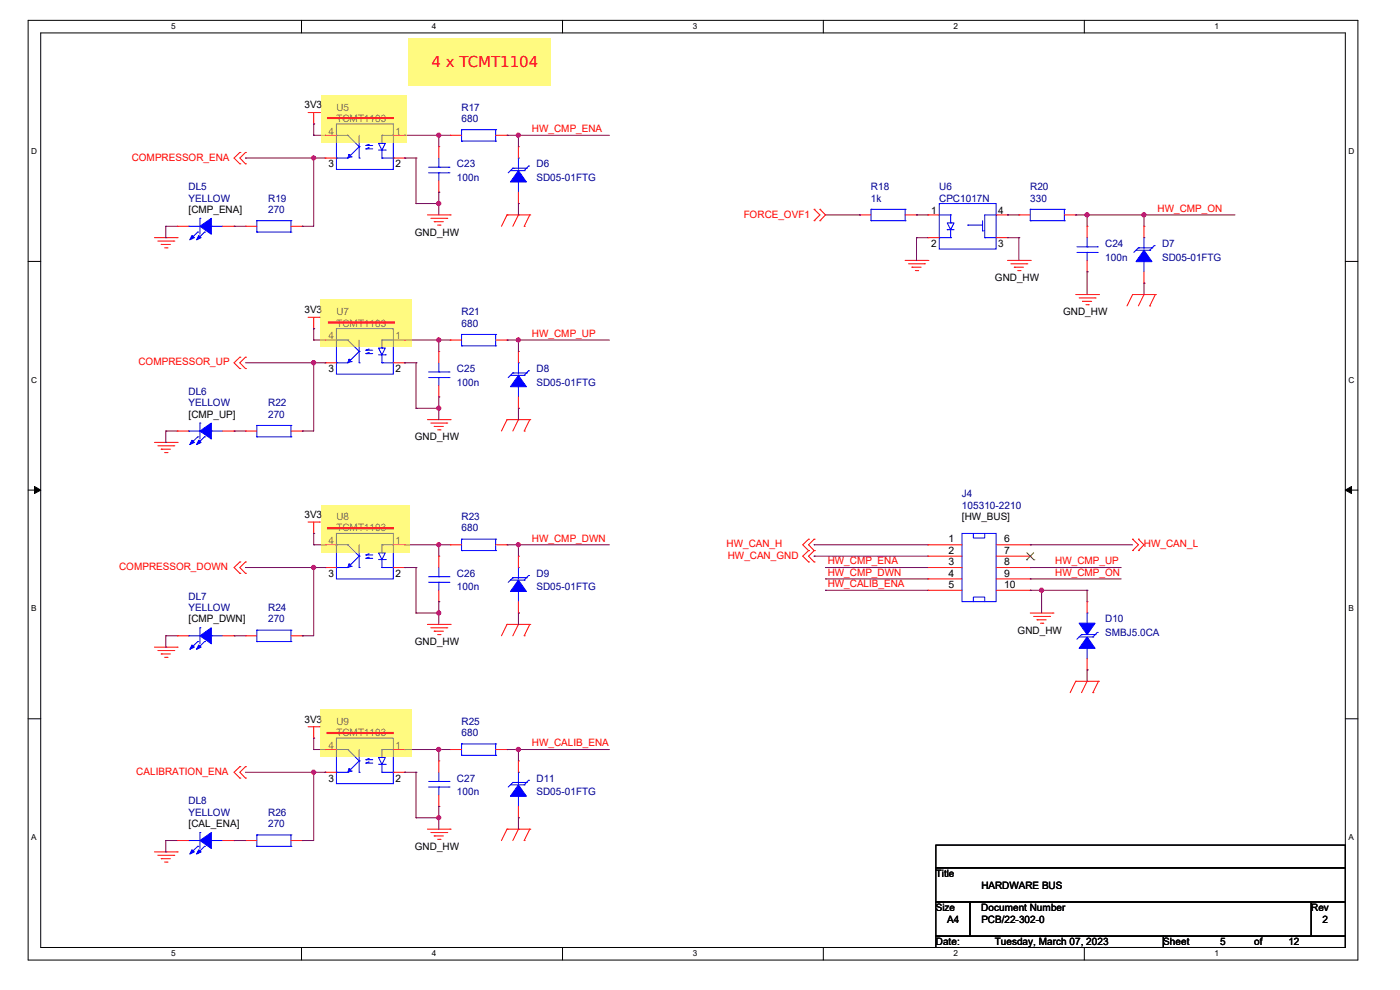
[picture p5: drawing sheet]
<svg xmlns="http://www.w3.org/2000/svg" width="297mm" height="210mm" viewBox="0 0 297 210" stroke-linecap="round" stroke-linejoin="round" font-family="sans-serif">
<path d="M6 4.3h282.1v199.4h-282.1zM8.6 7h276.8v194h-276.8z" fill="none" stroke="#000" stroke-width=".21"/>
<g fill="#fff">
<path d="M36.3 4.7h.9v1.9h-.9z"/>
<path d="M36.3 201.4h.9v1.9h-.9z"/>
</g>
<path d="M64 4.3v2.7M64 201v2.7" fill="none" stroke="#000" stroke-width=".21"/>
<g fill="#fff">
<path d="M91.6 4.7h.9v1.9h-.9z"/>
<path d="M91.6 201.4h.9v1.9h-.9z"/>
</g>
<path d="M119.3 4.3v2.7M119.3 201v2.7" fill="none" stroke="#000" stroke-width=".21"/>
<g fill="#fff">
<path d="M147 4.7h.9v1.9h-.9z"/>
<path d="M147 201.4h.9v1.9h-.9z"/>
</g>
<path d="M174.7 4.3v2.7M174.7 201v2.7" fill="none" stroke="#000" stroke-width=".21"/>
<g fill="#fff">
<path d="M202.3 4.7h.9v1.9h-.9z"/>
<path d="M202.3 201.4h.9v1.9h-.9z"/>
</g>
<path d="M230 4.3v2.7M230 201v2.7" fill="none" stroke="#000" stroke-width=".21"/>
<g fill="#fff">
<path d="M257.7 4.7h.9v1.9h-.9z"/>
<path d="M257.7 201.4h.9v1.9h-.9z"/>
<path d="M6.6 31.2h1.3v1.9h-1.3z"/>
<path d="M286.1 31.2h1.2v1.9h-1.2z"/>
<path d="M6.6 79.7h1.3v1.9h-1.3z"/>
<path d="M286.1 79.7h1.2v1.9h-1.2z"/>
</g>
<path d="M6 55.5h2.6M285.4 55.5h2.7" fill="none" stroke="#000" stroke-width=".21"/>
<g fill="#fff">
<path d="M6.6 128.2h1.2v1.9h-1.2z"/>
<path d="M286.1 128.2h1.1v1.9h-1.1z"/>
</g>
<path d="M6 104h2.6M285.4 104h2.7" fill="none" stroke="#000" stroke-width=".21"/>
<path d="M7.3 103.2l1.3 .8-1.3 .7zM285.4 104l1.3-.8v1.5z" fill="#000" stroke="#000" stroke-width=".21"/>
<g fill="#fff">
<path d="M6.6 176.7h1.2v1.9h-1.2z"/>
<path d="M286.1 176.7h1.1v1.9h-1.1z"/>
</g>
<path d="M6 152.5h2.6M285.4 152.5h2.7M198.5 179.3h86.9v4.8h-86.9zM198.5 184.1h86.9v7.2h-86.9zM198.5 191.3h7.3v7.3h-7.3zM198.5 198.6h48.3v2.4h-48.3zM205.8 191.3h72.4v7.3h-72.4zM246.8 198.6h38.6v2.4h-38.6zM278.2 191.3h7.2v7.3h-7.2z" fill="none" stroke="#000" stroke-width=".21"/>
<g fill="none" stroke="#f00" stroke-width=".21">
<path d="M50.9 32.3h.1M50.9 34.8h.1M50.9 32.3l-1.2 1.2 1.2 1.3M52.1 32.3h.1M52.1 34.8h.1M52.1 32.3l-1.2 1.2 1.2 1.3M65.4 23.9h2.4M66.5 26.3h.1M66.5 23.9v2.4M67.8 23.9h.1M69 28.7h.1M69 33.5h.1"/>
<path d="M69 28.7h2.4M69 33.5h2.4M83.4 28.7h2.5M83.4 33.5h2.5M85.9 28.7h.1M85.9 33.5h.1M93.1 31.1h.1M93.1 31.1v2.4M93.1 38.4v2.4M95.5 28.7h.1M95.5 28.7h2.4M105.2 28.7h2.4"/>
<path d="M107.6 28.7h.1M110 31.1h.1M110 31.1v2.4M32.8 50.4h4.8M33.5 51.1h3.4M34.2 51.9h.1M34.2 51.9h2M34.9 52.6h.5M35.4 52.6h.1M36.9 51.1h.1M37.6 50.4h.1M37.6 48h.1"/>
<path d="M37.6 48h2.4M47.2 48h2.5M49.7 48h.1M52.1 48h.1M52.1 48h2.4M61.7 48h2.4M64.1 48h.1M90.7 45.6h4.8M91.4 46.3h3.4M92.1 47h.1M92.1 47h2M92.8 47.8h.5"/>
<path d="M93.1 40.8h.1M93.3 47.8h.1M94.8 46.3h.1M95.5 45.6h.1M107.6 45.6h.1M107.6 45.6h4.8M107.6 45.6l-1.2 2.4M110 45.6h.1M110 43.2h.1M110 45.6l-1.2 2.4M110 40.8v2.4M111.2 48h.1"/>
<path d="M112.4 45.6h.1M112.4 45.6l-1.2 2.4M172.7 46.8h.1M172.7 44.4h.1M172.7 44.4l1.2 1.2-1.2 1.2M173.9 44.4h.1M173.9 46.8h.1M173.9 44.4l1.2 1.2-1.2 1.2M182.4 45.6h.1M182.4 45.6h2.4M192 55.2h4.8M192 45.6h2.4"/>
<path d="M192.7 56h3.4M193.5 56.7h.1M193.5 56.7h1.9M194.2 57.4h.5M194.4 45.6h.1M194.7 57.4h.1M196.1 56h.1M196.8 55.2h.1M196.8 45.6h.1M196.8 50.4h.1M196.8 45.6h2.5M196.8 50.4h2.5"/>
<path d="M211.3 45.6h2.4M211.3 50.4h2.4M213.7 45.6h.1M213.7 50.4h.1M213.7 55.2h4.9M214.5 56h3.3M215.2 56.7h.1M215.2 56.7h1.9M215.9 57.4h.5M216.2 45.6h.1M216.2 45.6h2.4M216.4 57.4h.1"/>
<path d="M217.8 56h.1M218.6 55.2h.1M225.8 45.6h2.4M228.2 45.6h.1M230.6 57.7h.1M230.6 48h.1M230.6 48v2.4M230.6 55.2v2.5M242.7 48h.1M242.7 48v2.4M242.7 57.7v2.4M50.9 75.8h.1"/>
<path d="M50.9 78.2h.1M50.9 75.8l-1.2 1.2 1.2 1.2M52.1 75.8h.1M52.1 78.2h.1M52.1 75.8l-1.2 1.2 1.2 1.2M65.4 67.3h2.4M66.5 69.7h.1M66.5 67.3v2.4M67.8 67.3h.1M69 72.1h.1M69 77h.1M69 72.1h2.4"/>
<path d="M69 77h2.4M83.4 72.1h2.5M83.4 77h2.5M85.9 72.1h.1M85.9 77h.1M93.1 74.5h.1M93.1 74.5v2.5M95.5 72.1h.1M95.5 72.1h2.4M105.2 72.1h2.4M107.6 72.1h.1M110 74.5h.1"/>
<path d="M110 74.5v2.5M228.2 62.5h4.8M228.9 63.2h3.4M229.7 63.9h.1M229.7 63.9h1.9M230.4 64.6h.5M230.9 64.6h.1M232.3 63.2h.1M233 62.5h.1M240.3 62.5h.1M240.3 62.5h4.8M240.3 62.5l-1.2 2.4"/>
<path d="M242.7 62.5h.1M242.7 60.1h.1M242.7 62.5l-1.2 2.4M243.9 64.9h.1M245.1 62.5h.1M245.1 62.5l-1.2 2.4M32.8 93.9h4.8M33.5 94.6h3.4M34.2 95.3h.1M34.2 95.3h2M34.9 96h.5M35.4 96h.1"/>
<path d="M36.9 94.6h.1M37.6 93.9h.1M37.6 91.4h.1M37.6 91.4h2.4M47.2 91.4h2.5M49.7 91.4h.1M52.1 91.4h.1M52.1 91.4h2.4M61.7 91.4h2.4M64.1 91.4h.1M90.7 89h4.8M91.4 89.7h3.4"/>
<path d="M92.1 90.5h.1M92.1 90.5h2M92.8 91.2h.5M93.1 84.2h.1M93.1 81.8v2.4M93.3 91.2h.1M94.8 89.7h.1M95.5 89h.1M107.6 89h.1M107.6 89h4.8M107.6 89l-1.2 2.4M110 89h.1"/>
<path d="M110 86.6h.1M110 89l-1.2 2.4M110 84.2v2.4M111.2 91.4h.1M112.4 89h.1M112.4 89l-1.2 2.4M50.9 119.2h.1M50.9 119.2l-1.2 1.2 1.2 1.2M52.1 119.2h.1M52.1 119.2l-1.2 1.2 1.2 1.2M65.4 110.7h2.4M66.5 113.2h.1"/>
<path d="M66.5 110.7v2.5M67.8 110.7h.1M69 115.6h.1M69 115.6h2.4M83.4 115.6h2.5M85.9 115.6h.1M93.1 118h.1M93.1 118v2.4M95.5 115.6h.1M95.5 115.6h2.4M105.2 115.6h2.4M107.6 115.6h.1"/>
<path d="M110 118h.1M110 118v2.4M171.5 114.4h.1M171.5 116.8h.1M171.5 119.2h.1M171.5 114.4l-1.2 1.2 1.2 1.2M171.5 116.8l-1.2 1.2 1.2 1.2M172.7 114.4h.1M172.7 116.8h.1M172.7 119.2h.1M172.7 114.4l-1.2 1.2 1.2 1.2M172.7 116.8l-1.2 1.2 1.2 1.2"/>
<path d="M196.8 115.6h.1M196.8 118h.1M196.8 115.6h7.3M196.8 118h7.3M211.3 115.6h7.3M211.3 118h7.3M218.6 118h.1M218.6 115.6h.1M240.3 114.4h.1M240.3 116.8h.1M240.3 114.4l1.2 1.2-1.2 1.2M241.5 114.4h.1"/>
<path d="M241.5 116.8h.1M241.5 114.4l1.2 1.2-1.2 1.2M32.8 137.3h4.8M33.5 138h3.4M34.2 138.7h.1M34.2 138.7h2M34.9 139.4h.5M35.4 139.4h.1M36.9 138h.1M37.6 137.3h.1M37.6 134.9h.1M37.6 134.9h2.4"/>
<path d="M47.2 134.9h2.5M49.7 134.9h.1M50.9 121.6h.1M52.1 121.6h.1M52.1 134.9h.1M52.1 134.9h2.4M61.7 134.9h2.4M64.1 134.9h.1M69 120.4h.1M69 120.4h2.4M83.4 120.4h2.5M85.9 120.4h.1"/>
<path d="M90.7 132.5h4.8M91.4 133.2h3.4M92.1 133.9h.1M92.1 133.9h2M92.8 134.6h.5M93.1 127.6h.1M93.1 125.2v2.4M93.3 134.6h.1M94.8 133.2h.1M95.5 132.5h.1M107.6 132.5h.1M107.6 132.5h4.8"/>
<path d="M107.6 132.5l-1.2 2.4M110 132.5h.1M110 130h.1M110 132.5l-1.2 2.4M110 127.6v2.4M111.2 134.9h.1M112.4 132.5h.1M112.4 132.5l-1.2 2.4M196.8 120.4h.1M196.8 125.2h.1M196.8 122.8h.1M196.8 120.4h7.3"/>
<path d="M196.8 125.2h7.3M196.8 122.8h7.3M211.3 120.4h7.3M211.3 125.2h7.3M211.3 122.8h7.3M218.6 125.2h.1M218.6 122.8h.1M218.6 120.4h.1M218.6 130h4.8M219.3 130.8h3.4M220 131.5h.1M220 131.5h2"/>
<path d="M220.7 132.2h.5M221.2 132.2h.1M222.7 130.8h.1M223.4 130h.1M230.6 127.6h.1M230.6 127.6v2.4M230.6 139.7v2.4M65.4 154.2h2.4M66.5 156.6h.1M66.5 154.2v2.4M67.8 154.2h.1M69 159h.1"/>
<path d="M69 159h2.4M83.4 159h2.5M85.9 159h.1M95.5 159h.1M95.5 159h2.4M105.2 159h2.4M107.6 159h.1M228.2 144.5h.1M228.2 144.5l-1.2 2.4M228.2 144.5h4.8M230.6 144.5h.1M230.6 142.1h.1"/>
<path d="M230.6 144.5l-1.2 2.4M231.9 146.9h.1M233 144.5h.1M233 144.5l-1.1 2.4M37.6 178.3h.1M37.6 178.3h2.4M47.2 178.3h2.5M49.7 178.3h.1M50.9 162.6h.1M50.9 165.1h.1M50.9 162.6l-1.2 1.2 1.2 1.3M52.1 162.6h.1"/>
<path d="M52.1 165.1h.1M52.1 178.3h.1M52.1 162.6l-1.2 1.2 1.2 1.3M52.1 178.3h2.4M61.7 178.3h2.4M64.1 178.3h.1M69 163.8h.1M69 163.8h2.4M83.4 163.8h2.5M85.9 163.8h.1M90.7 175.9h4.8M91.4 176.6h3.4"/>
<path d="M92.1 177.3h.1M92.1 177.3h2M92.8 178.1h.5M93.1 171.1h.1M93.1 161.4h.1M93.1 161.4v2.4M93.1 168.7v2.4M93.3 178.1h.1M94.8 176.6h.1M95.5 175.9h.1M107.6 175.9h.1M107.6 175.9h4.8"/>
<path d="M107.6 175.9l-1.2 2.4M110 175.9h.1M110 173.5h.1M110 161.4h.1M110 175.9l-1.2 2.4M110 161.4v2.4M110 171.1v2.4M111.2 178.3h.1M112.4 175.9h.1M112.4 175.9l-1.2 2.4M32.8 180.7h4.8M33.5 181.4h3.4"/>
<path d="M34.2 182.2h.1M34.2 182.2h2M34.9 182.9h.5M35.4 182.9h.1M36.9 181.4h.1M37.6 180.7h.1"/>
</g>
<g fill="none" stroke="#00f" stroke-width=".21">
<path d="M71.4 26.3h12v9.6h-12zM71.4 33.5h.1M71.4 28.7h.1M71.4 33.5h2.4M71.4 28.7h2.4M73.8 28.7h.1M73.8 28.7l2.4 2.4M74 32.8h.1M74 32.8l-.2 .7M74 32.8l.5 .5M74.5 33.3h.1M74.5 33.3l-.7 .2"/>
<path d="M76.2 33.5h.1M76.2 31.1h.1M76.2 28.7v4.8M76.2 31.1l-2.4 2.4M77.6 30.9h.1M77.6 31.6h.1M77.6 30.9h1.5M77.6 31.6h1.5M78.1 30.6h.1M78.1 31.4h.1M78.1 30.6l-.5 .3M78.1 31.4l-.5 .2"/>
<path d="M80.3 30.4h1.4l-.7 1.4zM80.3 31.8h1.4M81 33.5h.1M81 30.4h.1M81 28.7h.1M81 28.7v1.7M81 31.8v1.7M81 33.5h2.4M81 28.7h2.4M81.7 31.8h.1M83.4 33.5h.1M90.9 36.7h4.3"/>
<path d="M90.9 35.5h4.3M93.1 35.5h.1M93.1 36.7h.1M93.1 33.5v2M93.1 36.7v1.7M95.2 36.7h.1M95.2 35.5h.1M97.9 27.5h.1M97.9 29.9h.1M97.9 27.5v2.4M97.9 27.5h7.3M97.9 29.9h7.3"/>
<path d="M105.2 27.5h.1M105.2 29.9h.1M105.2 27.5v2.4M108.3 36.2h2.9M108.8 35.7h.1M108.8 35.7l-1 1M108.8 35.7h2.9M110 38.4h.1M110 33.5h.1M110 33.5v2.4M110 38.4v2.4M111.2 36.2h.1"/>
<path d="M111.7 35.7h.1M112.1 35.2h.1M112.1 35.2l-.9 1M40 48h.1M40 48h2.4M42 49.2h.1M42 49.2l-1.5 1.5M42.4 46.3h.1M42.4 46.3v3.4M43.4 49.2h.1M43.4 49.2l-1.4 1.5M44.8 48h.1"/>
<path d="M44.8 48h2.4M54.5 49.2h.1M54.5 46.8h.1M54.5 46.8v2.4M54.5 46.8h7.2M54.5 49.2h7.2M61.7 49.2h.1M61.7 46.8h.1M61.7 46.8v2.4M184.8 44.4h.1M184.8 46.8h.1M184.8 44.4h7.2"/>
<path d="M184.8 44.4v2.4M184.8 46.8h7.2M192 44.4h.1M192 46.8h.1M192 44.4v2.4M199.3 43.2h12v9.6h-12zM199.3 50.4h.1M199.3 50.4h2.4M199.3 45.6h2.4M201 48.7h.1M201 47.3h1.4l-.7 1.4zM201 48.7h1.4"/>
<path d="M201.7 50.4h.1M201.7 47.3h.1M201.7 45.6h.1M201.7 45.6v1.7M201.7 48.7v1.7M205.3 47.8h.1M205.3 47.8h3.1M208.4 49h.1M208.4 46.8v2.2M208.9 50.4h.1M208.9 50.4h2.4M211.3 45.6h.1"/>
<path d="M211.3 50.4h.1M211.3 45.6h-2.4v4.8M218.6 44.4h.1M218.6 46.8h.1M218.6 44.4h7.2M218.6 46.8h7.2M218.6 44.4v2.4M225.8 44.4h.1M225.8 46.8h.1M225.8 44.4v2.4M228.5 53.6h4.3M228.5 52.4h4.3"/>
<path d="M230.6 52.4h.1M230.6 53.6h.1M230.6 50.4v2M230.6 53.6v1.6M232.8 53.6h.1M232.8 52.4h.1M241 53.1h2.9M241.5 52.6h.1M241.5 52.6l-1 1M241.5 52.6h2.9M242.7 55.2h.1M242.7 50.4h.1"/>
<path d="M242.7 50.4v2.4M242.7 55.2v2.5M243.9 53.1h.1M244.4 52.6h.1M244.9 52.1h.1M244.9 52.1l-1 1M71.4 69.7h12v9.7h-12zM71.4 77h.1M71.4 72.1h.1M71.4 77h2.4M71.4 72.1h2.4M73.8 72.1h.1"/>
<path d="M73.8 72.1l2.4 2.4M74 76.2h.1M74 76.2l-.2 .8M74 76.2l.5 .5M74.5 76.7h.1M74.5 76.7l-.7 .3M76.2 77h.1M76.2 74.5h.1M76.2 72.1v4.9M76.2 74.5l-2.4 2.5M77.6 74.3h.1M77.6 75h.1"/>
<path d="M77.6 74.3h1.5M77.6 75h1.5M78.1 74.1h.1M78.1 74.8h.1M78.1 74.1l-.5 .2M78.1 74.8l-.5 .2M80.3 73.8h1.4l-.7 1.5zM80.3 75.3h1.4M81 77h.1M81 73.8h.1M81 72.1h.1M81 77h2.4"/>
<path d="M81 72.1v1.7M81 75.3v1.7M81 72.1h2.4M81.7 75.3h.1M83.4 77h.1M90.9 78.9h4.3M93.1 78.9h.1M93.1 77v1.9M95.2 78.9h.1M97.9 71h.1M97.9 73.4h.1M97.9 71v2.4"/>
<path d="M97.9 71h7.3M97.9 73.4h7.3M105.2 71h.1M105.2 73.4h.1M105.2 71v2.4M108.3 79.6h2.9M108.8 79.1h.1M108.8 79.1l-1 1M108.8 79.1h2.9M110 77h.1M110 77v2.4M111.2 79.6h.1"/>
<path d="M111.7 79.1h.1M112.1 78.7h.1M112.1 78.7l-.9 .9M40 91.4h.1M40 91.4h2.4M42 92.7h.1M42 92.7l-1.5 1.4M42.4 89.7h.1M42.4 89.7v3.4M43.4 92.7h.1M43.4 92.7l-1.4 1.4M44.8 91.4h.1"/>
<path d="M44.8 91.4h2.4M54.5 92.7h.1M54.5 90.3h.1M54.5 90.3v2.4M54.5 92.7h7.2M54.5 90.3h7.2M61.7 92.7h.1M61.7 90.3h.1M61.7 90.3v2.4M90.9 80.1h4.3M93.1 80.1h.1M93.1 80.1v1.7"/>
<path d="M95.2 80.1h.1M110 81.8h.1M110 81.8v2.4M71.4 113.2h12v9.6h-12zM71.4 115.6h.1M71.4 115.6h2.4M73.8 115.6h.1M73.8 115.6l2.4 2.4M74 119.7h.1M74 119.7l-.2 .7M74 119.7l.5 .4M76.2 118h.1"/>
<path d="M76.2 115.6v4.8M76.2 118l-2.4 2.4M77.6 117.7h.1M77.6 118.4h.1M77.6 117.7h1.5M77.6 118.4h1.5M78.1 117.5h.1M78.1 118.2h.1M78.1 117.5l-.5 .2M78.1 118.2l-.5 .2M80.3 117.3h1.4l-.7 1.4zM80.3 118.7h1.4"/>
<path d="M81 117.3h.1M81 115.6h.1M81 115.6v1.7M81 118.7v1.7M81 115.6h2.4M81.7 118.7h.1M97.9 114.4h.1M97.9 116.8h.1M97.9 114.4h7.3M97.9 114.4v2.4M97.9 116.8h7.3M105.2 114.4h.1"/>
<path d="M105.2 116.8h.1M105.2 114.4v2.4M204.1 113.2h7.2v14.4h-7.2zM206.5 113.2v.9h2.4v-.9M40 134.9h.1M40 134.9h2.4M42 136.1h.1M42 136.1l-1.5 1.4M42.4 133.2h.1M42.4 133.2v3.4M43.4 136.1h.1M43.4 136.1l-1.4 1.4"/>
<path d="M44.8 134.9h.1M44.8 134.9h2.4M54.5 136.1h.1M54.5 133.7h.1M54.5 133.7v2.4M54.5 136.1h7.2M54.5 133.7h7.2M61.7 136.1h.1M61.7 133.7h.1M61.7 133.7v2.4M71.4 120.4h.1M71.4 120.4h2.4"/>
<path d="M74.5 120.1h.1M74.5 120.1l-.7 .3M76.2 120.4h.1M81 120.4h.1M81 120.4h2.4M83.4 120.4h.1M90.9 123.5h4.3M90.9 122.3h4.3M93.1 122.3h.1M93.1 123.5h.1M93.1 120.4v1.9M93.1 123.5v1.7"/>
<path d="M95.2 123.5h.1M95.2 122.3h.1M108.3 123.1h2.9M108.8 122.6h.1M108.8 122.6l-1 .9M108.8 122.6h2.9M110 125.2h.1M110 120.4h.1M110 120.4v2.4M110 125.2v2.4M111.2 123.1h.1M111.7 122.6h.1"/>
<path d="M112.1 122.1h.1M112.1 122.1l-.9 1M206.5 127.6v-.9h2.4v.9M228.9 135.1h3M229.4 134.6h.1M229.4 134.6l-.9 1M229.4 134.6h2.9M230.6 137.3h.1M230.6 130h.1M230.6 130v2.5M230.6 137.3v2.4M231.9 135.1h.1"/>
<path d="M232.3 134.6h.1M232.8 134.2h.1M232.8 134.2l-.9 .9M71.4 156.6h12v9.6h-12zM71.4 159h.1M71.4 159h2.4M73.8 159h.1M73.8 159l2.4 2.4M76.2 159v4.8M81 159h.1M81 159v1.7M81 159h2.4"/>
<path d="M97.9 157.8h.1M97.9 157.8v2.4M97.9 157.8h7.3M105.2 157.8h.1M105.2 157.8v2.4M40 178.3h.1M40 178.3h2.4M42 179.5h.1M42 179.5l-1.5 1.5M42.4 176.6h.1M42.4 176.6v3.4M43.4 179.5h.1"/>
<path d="M43.4 179.5l-1.4 1.5M44.8 178.3h.1M44.8 178.3h2.4M54.5 179.5h.1M54.5 177.1h.1M54.5 177.1v2.4M54.5 179.5h7.2M54.5 177.1h7.2M61.7 179.5h.1M61.7 177.1h.1M61.7 177.1v2.4M71.4 163.8h.1"/>
<path d="M71.4 163.8h2.4M74 163.1h.1M74 163.1l-.2 .7M74 163.1l.5 .5M74.5 163.6h.1M74.5 163.6l-.7 .2M76.2 163.8h.1M76.2 161.4h.1M76.2 161.4l-2.4 2.4M77.6 161.2h.1M77.6 161.9h.1M77.6 161.2h1.5"/>
<path d="M77.6 161.9h1.5M78.1 161h.1M78.1 161.7h.1M78.1 161l-.5 .2M78.1 161.7l-.5 .2M80.3 160.7h1.4l-.7 1.4zM80.3 162.1h1.4M81 163.8h.1M81 160.7h.1M81 162.1v1.7M81 163.8h2.4M81.7 162.1h.1"/>
<path d="M83.4 163.8h.1M90.9 167h4.3M90.9 165.8h4.3M93.1 165.8h.1M93.1 167h.1M93.1 163.8v2M93.1 167v1.7M95.2 167h.1M95.2 165.8h.1M97.9 160.2h.1M97.9 160.2h7.3M105.2 160.2h.1"/>
<path d="M108.3 166.5h2.9M108.8 166h.1M108.8 166l-1 1M108.8 166h2.9M110 168.7h.1M110 163.8h.1M110 163.8v2.4M110 168.7v2.4M111.2 166.5h.1M111.7 166h.1M112.1 165.5h.1M112.1 165.5l-.9 1"/>
</g>
<g fill="#00f" stroke="#00f" stroke-width=".21">
<path d="M42.4 91.4l2.4-1.7v3.4z" fill-rule="evenodd"/>
<path d="M40.7 93.4l.5 .5-.9 .4z" fill-rule="evenodd"/>
<path d="M42.2 93.4l.5 .5-1 .4z" fill-rule="evenodd"/>
<path d="M110 79.6l1.7 2.4h-3.4z" fill-rule="evenodd"/>
<path d="M42.4 48l2.4-1.7v3.4z" fill-rule="evenodd"/>
<path d="M40.7 50l.5 .4-.9 .5z" fill-rule="evenodd"/>
<path d="M42.2 50l.5 .4-1 .5z" fill-rule="evenodd"/>
<path d="M110 123.1l1.7 2.4h-3.4z" fill-rule="evenodd"/>
<path d="M42.4 134.9l2.4-1.7v3.4z" fill-rule="evenodd"/>
<path d="M40.7 136.8l.5 .5-.9 .5z" fill-rule="evenodd"/>
<path d="M42.2 136.8l.5 .5-1 .5z" fill-rule="evenodd"/>
<path d="M110 166.5l1.7 2.4h-3.4z" fill-rule="evenodd"/>
<path d="M42.4 178.3l2.4-1.7v3.4z" fill-rule="evenodd"/>
<path d="M40.7 180.3l.5 .4-.9 .5z" fill-rule="evenodd"/>
<path d="M42.2 180.3l.5 .4-1 .5z" fill-rule="evenodd"/>
<path d="M242.7 53.1l1.7 2.4h-3.4z" fill-rule="evenodd"/>
<path d="M228.9 132.2h3.4l-1.7 2.4z" fill-rule="evenodd"/>
<path d="M230.6 135.1l1.7 2.4h-3.4z" fill-rule="evenodd"/>
<path d="M110 36.2l1.7 2.4h-3.4z" fill-rule="evenodd"/>
</g>
<path d="M217.8 118.7h.1M217.8 117.3l1.5 1.4M219.3 117.3l-1.5 1.4M219.3 118.7h.1" fill="none" stroke="#804000" stroke-width=".21"/>
<g fill="none" stroke="#800040" stroke-width=".21">
<path d="M52.1 33.5h.1M52.1 33.5h16.9M66.5 33.5h.1M66.5 26.3h.1M66.5 28.7h.1M66.5 28.7h2.5M66.5 26.3v2.4M66.5 33.5v14.5h-2.4M85.9 28.7h.1M85.9 33.5h.1M85.9 28.7h9.6M85.9 33.5h2.4"/>
<path d="M88.3 33.5h.1M88.3 33.5v9.7M93.1 28.7h.1M93.1 28.7v2.4M107.6 28.7h.1M107.6 28.7h21.7M110 28.7h.1M110 28.7v2.4M35.2 50.4h.1M35.2 48h.1M35.2 48h2.4M35.2 48v2.4"/>
<path d="M49.7 48h.1M49.7 48h2.4M64.1 48h.1M88.3 43.2h.1M88.3 43.2h4.8M93.1 40.8h.1M93.1 43.2h.1M93.1 40.8v4.8M110 43.2h.1M110 43.2v2.4M175.1 45.6h7.3M182.4 45.6h.1"/>
<path d="M194.4 45.6h.1M194.4 50.4h.1M194.4 45.6h2.4M194.4 50.4h2.4M194.4 50.4v4.8M213.7 45.6h.1M213.7 50.4h.1M213.7 45.6h2.5M213.7 50.4h2.5M216.2 50.4h.1M216.2 50.4v4.8M228.2 45.6h.1"/>
<path d="M228.2 45.6h33.8M230.6 45.6h.1M230.6 57.7h.1M230.6 45.6v2.4M230.6 57.7v4.8M242.7 45.6h.1M242.7 45.6v2.4M52.1 77h16.9M66.5 69.7h.1M66.5 72.1h.1M66.5 77h.1M66.5 69.7v2.4"/>
<path d="M66.5 77v14.4h-2.4M66.5 72.1h2.5M69 77h.1M85.9 72.1h.1M85.9 77h.1M85.9 72.1h9.6M85.9 77h2.4M88.3 77h.1M88.3 77v9.6M93.1 72.1h.1M93.1 72.1v2.4M107.6 72.1h.1"/>
<path d="M107.6 72.1h21.7M110 72.1h.1M110 72.1v2.4M242.7 60.1h.1M242.7 60.1v2.4M35.2 91.4h.1M35.2 93.9h.1M35.2 91.4v2.5M35.2 91.4h2.4M49.7 91.4h.1M49.7 91.4h2.4M64.1 91.4h.1"/>
<path d="M88.3 86.6h.1M88.3 86.6h4.8M93.1 84.2h.1M93.1 86.6h.1M93.1 84.2v4.8M110 86.6h.1M110 86.6v2.4M66.5 113.2h.1M66.5 115.6h.1M66.5 113.2v2.4M66.5 115.6h2.5M85.9 115.6h.1"/>
<path d="M85.9 115.6h9.6M93.1 115.6h.1M93.1 115.6v2.4M107.6 115.6h.1M107.6 115.6h21.7M110 115.6h.1M110 115.6v2.4M172.7 118h.1M172.7 115.6h.1M172.7 115.6h24.1M172.7 118h24.1M218.6 115.6h.1"/>
<path d="M218.6 115.6h21.7M35.2 134.9h.1M35.2 137.3h.1M35.2 134.9v2.4M35.2 134.9h2.4M49.7 134.9h.1M49.7 134.9h2.4M52.1 120.4h16.9M64.1 134.9h.1M66.5 120.4h.1M66.5 120.4v14.5h-2.4M69 120.4h.1"/>
<path d="M85.9 120.4h.1M85.9 120.4h2.4M88.3 120.4h.1M88.3 130h.1M88.3 120.4v9.6M88.3 130h4.8M93.1 127.6h.1M93.1 130h.1M93.1 127.6v4.9M110 130h.1M110 130v2.5M175.1 125.2h.1"/>
<path d="M175.1 120.4h.1M175.1 122.8h.1M175.1 120.4h21.7M175.1 122.8h21.7M175.1 125.2h21.7M218.6 122.8h.1M218.6 125.2h.1M218.6 120.4h.1M218.6 120.4h19.3M218.6 122.8h19.3M218.6 125.2h12M221 125.2h.1"/>
<path d="M221 125.2v4.8M230.6 125.2h.1M230.6 125.2v2.4M66.5 156.6h.1M66.5 159h.1M66.5 156.6v2.4M66.5 159h2.5M85.9 159h.1M85.9 159h9.6M93.1 159h.1M93.1 159v2.4M107.6 159h.1"/>
<path d="M107.6 159h21.7M110 159h.1M110 159v2.4M230.6 142.1h.1M230.6 142.1v2.4M35.2 178.3h.1M35.2 178.3v2.4M35.2 178.3h2.4M49.7 178.3h.1M49.7 178.3h2.4M52.1 163.8h16.9M64.1 178.3h.1"/>
<path d="M66.5 163.8h.1M66.5 163.8v14.5h-2.4M69 163.8h.1M85.9 163.8h.1M85.9 163.8h2.4M88.3 163.8h.1M88.3 173.5h.1M88.3 163.8v9.7M88.3 173.5h4.8M93.1 171.1h.1M93.1 173.5h.1M93.1 171.1v4.8"/>
<path d="M110 173.5h.1M110 173.5v2.4M35.2 180.7h.1"/>
</g>
<g fill="#f0f" stroke="#f0f" stroke-width=".21">
<circle cx="230.6" cy="45.6" r=".44"/>
<circle cx="242.7" cy="45.6" r=".44"/>
<circle cx="110" cy="28.7" r=".44"/>
<circle cx="93.1" cy="43.2" r=".44"/>
<circle cx="93.1" cy="28.7" r=".44"/>
<circle cx="66.5" cy="33.5" r=".44"/>
<circle cx="93.1" cy="72.1" r=".44"/>
<circle cx="110" cy="72.1" r=".44"/>
<circle cx="93.1" cy="86.6" r=".44"/>
<circle cx="93.1" cy="115.5" r=".44"/>
<circle cx="110" cy="115.5" r=".44"/>
<circle cx="93.1" cy="130" r=".44"/>
<circle cx="93.1" cy="159" r=".44"/>
<circle cx="110" cy="159" r=".44"/>
<circle cx="93.1" cy="173.5" r=".44"/>
<circle cx="221" cy="125.2" r=".44"/>
<circle cx="66.5" cy="76.9" r=".44"/>
<circle cx="66.5" cy="120.4" r=".44"/>
<circle cx="66.5" cy="163.8" r=".44"/>
</g>
<g fill="#fff500">
<path d="M86.7 8.1h30.1v10.1h-30.1z"/>
<path d="M67.9 150.4h19.5v10.1h-19.5z"/>
<path d="M68 107.1h18.9v10.2h-18.9z"/>
<path d="M67.9 63.4h19.4v10.2h-19.4z"/>
<path d="M68.1 20.2h18.2v10.1h-18.2z"/>
</g>
<path d="M69.4 25h14.2M69.6 68.4h14.2M69.4 112.1h14.2M69.3 155.5h14.2" fill="none" stroke="#f00" stroke-width=".44"/>
<text font-size="3.2" fill="#f00" x="91.6" y="14.1">4 x TCMT1104</text>
<g font-size="2.2">
<text x="64.6" y="23">3V3</text>
<text x="69.7" y="28.5">4</text>
<text x="83.9" y="28.5">1</text>
<text x="69.7" y="35.5">3</text>
<text x="83.9" y="35.5">2</text>
<text x="40" y="45.2">[CMP_ENA]</text>
<text x="197.6" y="45.4">1</text>
<text x="211.8" y="45.4">4</text>
<text x="88" y="50">GND_HW</text>
<text x="197.6" y="52.4">2</text>
<text x="211.8" y="52.4">3</text>
<text x="211.1" y="59.6">GND_HW</text>
<text x="64.6" y="66.4">3V3</text>
<text x="69.7" y="72">4</text>
<text x="83.9" y="72">1</text>
<text x="225.5" y="66.9">GND_HW</text>
<text x="69.7" y="79">3</text>
<text x="83.9" y="79">2</text>
<text x="40" y="88.6">[CMP_UP]</text>
<text x="88" y="93.4">GND_HW</text>
<text x="64.6" y="109.9">3V3</text>
<text x="204.1" y="110.3">[HW_BUS]</text>
<text x="69.7" y="115.4">4</text>
<text x="83.9" y="115.4">1</text>
<text x="201.2" y="115.1">1</text>
<text x="201.2" y="119.9">3</text>
<text x="201.2" y="117.5">2</text>
<text x="213" y="117.5">7</text>
<text x="213" y="115.1">6</text>
<text x="213" y="119.9">8</text>
<text x="69.7" y="122.4">3</text>
<text x="83.9" y="122.4">2</text>
<text x="201.2" y="124.7">5</text>
<text x="201.2" y="122.3">4</text>
<text x="213" y="124.7">10</text>
<text x="213" y="122.3">9</text>
<text x="40" y="132">[CMP_DWN]</text>
<text x="88" y="136.9">GND_HW</text>
<text x="215.9" y="134.4">GND_HW</text>
<text x="64.6" y="153.3">3V3</text>
<text x="69.7" y="158.8">4</text>
<text x="83.9" y="158.8">1</text>
<text x="69.7" y="165.8">3</text>
<text x="83.9" y="165.8">2</text>
<text x="40" y="175.5">[CAL_ENA]</text>
<text x="88" y="180.3">GND_HW</text>
<text x="198.5" y="186.1">Title</text>
<text x="208.2" y="188.5">HARDWARE BUS</text>
<text x="198.5" y="193.3">Size</text>
<text x="201" y="195.7">A4</text>
<text x="208.2" y="193.3">Document Number</text>
<text x="208.2" y="195.7">PCB/22-302-0</text>
<text x="278.2" y="193.3">Rev</text>
<text x="280.6" y="195.7">2</text>
<text x="198.5" y="200.6">Date:</text>
<text x="211.1" y="200.6">Tuesday, March 07, 2023</text>
<text x="246.8" y="200.6">Sheet</text>
<text x="258.9" y="200.6">5</text>
<text x="266.1" y="200.6">of</text>
<text x="273.3" y="200.6">12</text>
</g>
<g font-size="2.2" fill="#000080">
<text x="71.4" y="23.5">U5</text>
<text x="97.9" y="23.5">R17</text>
<text x="71.4" y="25.9">TCMT1103</text>
<text x="97.9" y="25.9">680</text>
<text x="96.9" y="35.5">C23</text>
<text x="113.8" y="35.5">D6</text>
<text x="40" y="40.3">DL5</text>
<text x="96.9" y="38.4">100n</text>
<text x="113.8" y="38.4">SD05-01FTG</text>
<text x="184.8" y="40.3">R18</text>
<text x="199.3" y="40.3">U6</text>
<text x="218.6" y="40.3">R20</text>
<text x="40" y="42.8">YELLOW</text>
<text x="56.9" y="42.8">R19</text>
<text x="56.9" y="45.2">270</text>
<text x="184.8" y="42.8">1k</text>
<text x="199.3" y="42.8">CPC1017N</text>
<text x="218.6" y="42.8">330</text>
<text x="234.5" y="52.4">C24</text>
<text x="246.5" y="52.4">D7</text>
<text x="234.5" y="55.3">100n</text>
<text x="246.5" y="55.3">SD05-01FTG</text>
<text x="71.4" y="66.9">U7</text>
<text x="71.4" y="69.3">TCMT1103</text>
<text x="97.9" y="66.9">R21</text>
<text x="97.9" y="69.3">680</text>
<text x="40" y="83.8">DL6</text>
<text x="96.9" y="79">C25</text>
<text x="96.9" y="81.8">100n</text>
<text x="113.8" y="79">D8</text>
<text x="113.8" y="81.8">SD05-01FTG</text>
<text x="40" y="86.2">YELLOW</text>
<text x="56.9" y="86.2">R22</text>
<text x="56.9" y="88.6">270</text>
<text x="204.1" y="105.5">J4</text>
<text x="204.1" y="107.9">105310-2210</text>
<text x="71.4" y="110.3">U8</text>
<text x="71.4" y="112.7">TCMT1103</text>
<text x="97.9" y="110.3">R23</text>
<text x="97.9" y="112.7">680</text>
<text x="96.9" y="122.4">C26</text>
<text x="96.9" y="125.3">100n</text>
<text x="113.8" y="122.4">D9</text>
<text x="113.8" y="125.3">SD05-01FTG</text>
<text x="40" y="127.2">DL7</text>
<text x="40" y="129.6">YELLOW</text>
<text x="56.9" y="129.6">R24</text>
<text x="56.9" y="132">270</text>
<text x="234.5" y="132">D10</text>
<text x="234.5" y="134.9">SMBJ5.0CA</text>
<text x="71.4" y="153.8">U9</text>
<text x="97.9" y="153.8">R25</text>
<text x="71.4" y="156.2">TCMT1103</text>
<text x="97.9" y="156.2">680</text>
<text x="96.9" y="165.8">C27</text>
<text x="113.8" y="165.8">D11</text>
<text x="40" y="170.6">DL8</text>
<text x="40" y="173.1">YELLOW</text>
<text x="56.9" y="173.1">R26</text>
<text x="96.9" y="168.7">100n</text>
<text x="113.8" y="168.7">SD05-01FTG</text>
<text x="56.9" y="175.5">270</text>
</g>
<g font-size="2.2" fill="#f00">
<text x="112.9" y="28">HW_CMP_ENA</text>
<text x="27.9" y="34.1">COMPRESSOR_ENA</text>
<text x="157.8" y="46.1">FORCE_OVF1</text>
<text x="245.6" y="44.9">HW_CMP_ON</text>
<text x="112.9" y="71.5">HW_CMP_UP</text>
<text x="29.4" y="77.5">COMPRESSOR_UP</text>
<text x="112.9" y="114.9">HW_CMP_DWN</text>
<text x="154.1" y="116.1">HW_CAN_H</text>
<text x="154.4" y="118.5">HW_CAN_GND</text>
<text x="175.6" y="119.7">HW_CMP_ENA</text>
<text x="223.9" y="119.7">HW_CMP_UP</text>
<text x="242.7" y="116.1">HW_CAN_L</text>
<text x="25.3" y="120.9">COMPRESSOR_DOWN</text>
<text x="175.6" y="124.5">HW_CALIB_ENA</text>
<text x="175.6" y="122.1">HW_CMP_DWN</text>
<text x="223.9" y="122.1">HW_CMP_ON</text>
<text x="112.9" y="158.3">HW_CALIB_ENA</text>
<text x="28.9" y="164.4">CALIBRATION_ENA</text>
</g>
<g font-size="1.7">
<text x="36.3" y="6.2">5</text>
<text x="91.6" y="6.2">4</text>
<text x="147" y="6.2">3</text>
<text x="202.3" y="6.2">2</text>
<text x="257.7" y="6.2">1</text>
<text x="6.6" y="32.7">D</text>
<text x="286.1" y="32.7">D</text>
<text x="6.6" y="81.2">C</text>
<text x="286.1" y="81.2">C</text>
<text x="6.6" y="129.7">B</text>
<text x="286.1" y="129.7">B</text>
<text x="6.6" y="178.2">A</text>
<text x="286.1" y="178.2">A</text>
<text x="36.3" y="202.9">5</text>
<text x="91.6" y="202.9">4</text>
<text x="147" y="202.9">3</text>
<text x="202.3" y="202.9">2</text>
<text x="257.7" y="202.9">1</text>
</g>
</svg>
